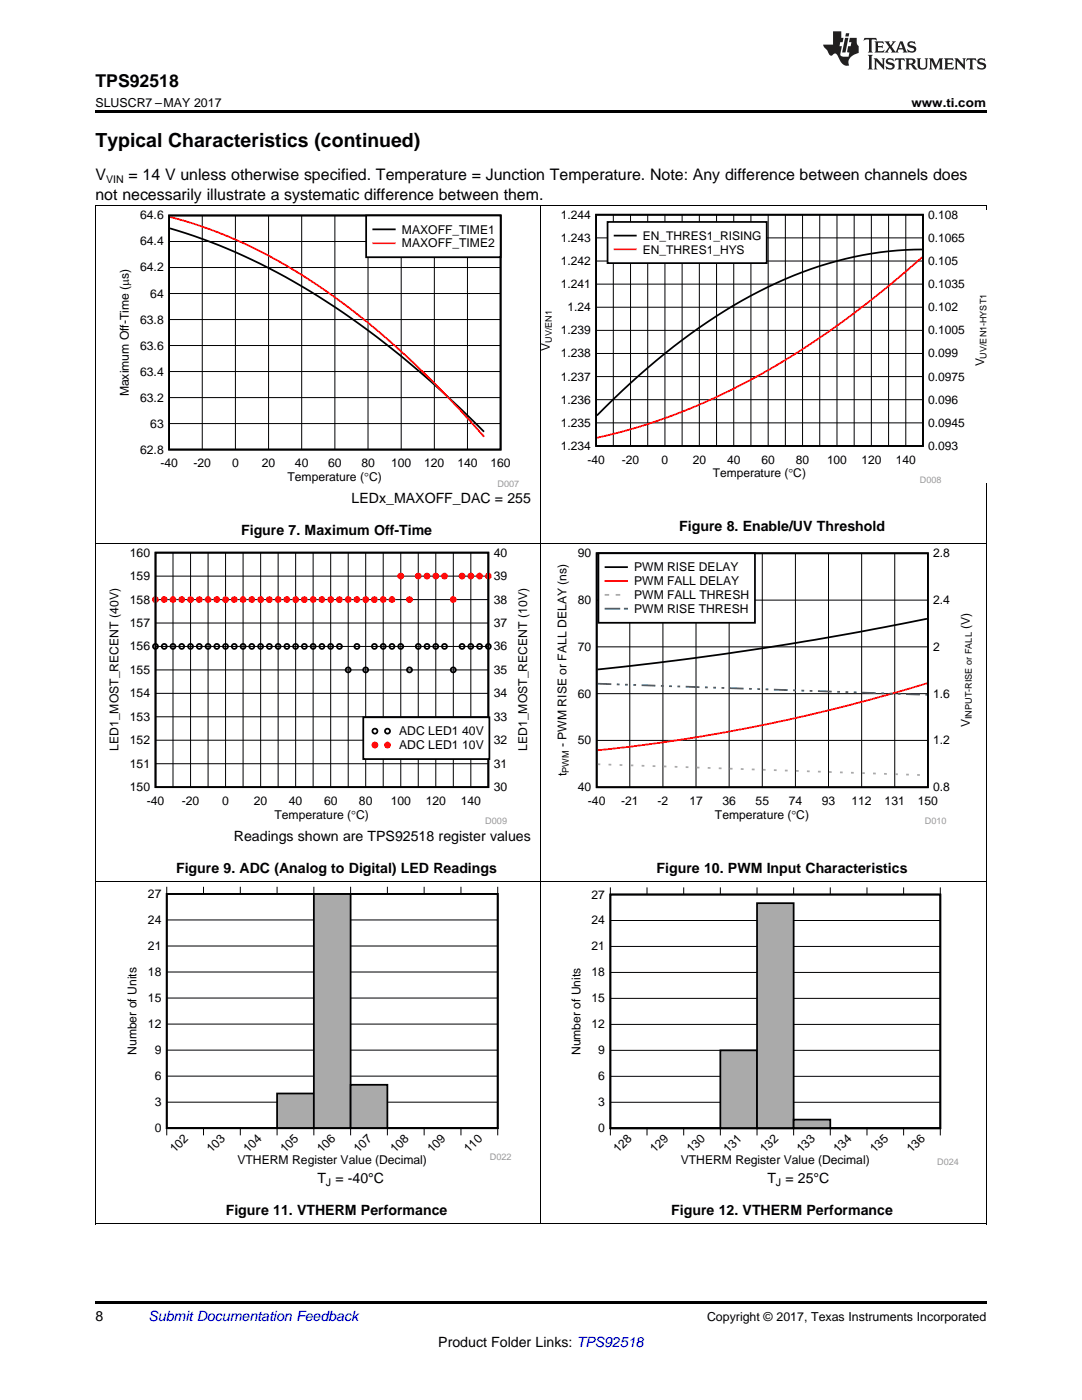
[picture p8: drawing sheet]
<svg xmlns="http://www.w3.org/2000/svg" width="216mm" height="279mm" viewBox="0 0 216 279" stroke-linecap="round" stroke-linejoin="round" font-family="sans-serif">
<path d="M19 244.3h.2zM196.7 244.3h.1zM19 259.7h177.8v.5h-177.8z" fill="#000"/>
<path d="M19.1 175.9v68.4M107.9 175.9v68.4M196.8 175.9v68.4M19 244.2h177.8" fill="none" stroke="#000" stroke-width=".2"/>
<path d="M24.9 176.9h77.2v56h-77.2z" fill-rule="evenodd" fill="#fff"/>
<path d="M33.3 178.4h66v46.8h-66zM33.3 225.2h7.3zM40.6 225.2h7.4zM48 225.2h7.3z" fill="none" stroke="#000" stroke-width=".35"/>
<g fill="none" stroke="#000" stroke-width=".2">
<path d="M33.3 177v1.4h66v-1.4M40.6 177v1.4M48 177v1.4M55.3 177v1.4M62.6 177v1.4M70 177v1.4M77.3 177v1.4M84.6 177v1.4M92 177v1.4M33.3 199.2h66M33.3 194h66M33.3 188.8h66"/>
<path d="M33.3 183.6h66M33.3 220h66M33.3 214.8h66M33.3 209.6h66M33.3 204.4h66M33.3 226.6v-1.4h66v1.4M40.6 225.2v1.4M48 225.2v1.4M55.3 225.2v1.4M62.6 225.2v1.4M70 225.2v1.4M77.3 225.2v1.4"/>
<path d="M84.6 225.2v1.4M92 225.2v1.4"/>
</g>
<path d="M33.3 225.2h22" fill="none" stroke="#aaa" stroke-width=".2"/>
<path d="M55.3 218.2h7.3v7h-7.3z" fill-rule="evenodd" fill="#aaa"/>
<path d="M55.3 218.2h7.3v7h-7.3z" fill="none" stroke="#000" stroke-width=".35"/>
<path d="M62.6 178.4h7.4v46.8h-7.4z" fill-rule="evenodd" fill="#aaa"/>
<path d="M62.6 178.4h7.4v46.8h-7.4z" fill="none" stroke="#000" stroke-width=".35"/>
<path d="M70 216.5h7.3v8.7h-7.3z" fill-rule="evenodd" fill="#aaa"/>
<path d="M33.3 178.4h66v46.8h-66zM70 216.5h7.3v8.7h-7.3zM77.3 225.2h7.3zM84.6 225.2h7.4zM92 225.2h7.3z" fill="none" stroke="#000" stroke-width=".35"/>
<path d="M77.3 225.2h22" fill="none" stroke="#aaa" stroke-width=".2"/>
<path d="M113.5 177.1h77.8v55.8h-77.8z" fill-rule="evenodd" fill="#fff"/>
<path d="M121.8 178.5h65.8v46.7h-65.8zM121.8 225.2h7.3zM129.1 225.2h7.3zM136.4 225.2h7.3z" fill="none" stroke="#000" stroke-width=".35"/>
<g fill="none" stroke="#000" stroke-width=".2">
<path d="M121.8 177.1v1.4h65.8v-1.4M129.1 177.1v1.4M136.4 177.1v1.4M143.7 177.1v1.4M151.1 177.1v1.4M158.4 177.1v1.4M165.7 177.1v1.4M173 177.1v1.4M180.3 177.1v1.4M121.8 199.2h65.8M121.8 194.1h65.8M121.8 188.9h65.8"/>
<path d="M121.8 183.7h65.8M121.8 220h65.8M121.8 214.8h65.8M121.8 209.6h65.8M121.8 204.4h65.8M121.8 226.6v-1.4h65.8v1.4M129.1 225.2v1.4M136.4 225.2v1.4M143.7 225.2v1.4M151.1 225.2v1.4M158.4 225.2v1.4M165.7 225.2v1.4"/>
<path d="M173 225.2v1.4M180.3 225.2v1.4"/>
</g>
<path d="M121.8 225.2h22" fill="none" stroke="#aaa" stroke-width=".2"/>
<path d="M143.7 209.6h7.4v15.6h-7.4z" fill-rule="evenodd" fill="#aaa"/>
<path d="M143.7 209.6h7.4v15.6h-7.4z" fill="none" stroke="#000" stroke-width=".35"/>
<path d="M151.1 180.2h7.3v45h-7.3z" fill-rule="evenodd" fill="#aaa"/>
<path d="M151.1 180.2h7.3v45h-7.3z" fill="none" stroke="#000" stroke-width=".35"/>
<path d="M158.4 223.4h7.3v1.8h-7.3z" fill-rule="evenodd" fill="#aaa"/>
<path d="M121.8 178.5h65.8v46.7h-65.8zM158.4 223.4h7.3v1.8h-7.3zM165.7 225.2h7.3zM173 225.2h7.3zM180.3 225.2h7.3z" fill="none" stroke="#000" stroke-width=".35"/>
<path d="M165.7 225.2h21.9" fill="none" stroke="#aaa" stroke-width=".2"/>
<path d="M19.1 108.5v67.4M107.9 108.5v67.4M196.8 108.5v67.4M19 175.8h177.8" fill="none" stroke="#000" stroke-width=".2"/>
<path d="M21.3 109.3h84.4v55.2h-84.4z" fill-rule="evenodd" fill="#fff"/>
<g fill="none" stroke="#000" stroke-width=".35">
<path d="M31 110.3h66.4v46.8h-66.4z"/>
<circle cx="31" cy="129" r=".5"/>
<circle cx="32.8" cy="129" r=".5"/>
<circle cx="34.5" cy="129" r=".5"/>
<circle cx="36.3" cy="129" r=".5"/>
<circle cx="38" cy="129" r=".5"/>
<circle cx="39.8" cy="129" r=".5"/>
<circle cx="41.5" cy="129" r=".5"/>
<circle cx="43.3" cy="129" r=".5"/>
<circle cx="45" cy="129" r=".5"/>
<circle cx="46.8" cy="129" r=".5"/>
<circle cx="48.5" cy="129" r=".5"/>
<circle cx="50.2" cy="129" r=".5"/>
<circle cx="52" cy="129" r=".5"/>
<circle cx="53.7" cy="129" r=".5"/>
<circle cx="55.5" cy="129" r=".5"/>
<circle cx="57.2" cy="129" r=".49"/>
<circle cx="59" cy="129" r=".5"/>
<circle cx="60.7" cy="129" r=".5"/>
<circle cx="62.5" cy="129" r=".5"/>
<circle cx="64.2" cy="129" r=".5"/>
<circle cx="66" cy="129" r=".5"/>
<circle cx="67.7" cy="129" r=".5"/>
<circle cx="69.5" cy="133.7" r=".5"/>
<circle cx="71.2" cy="129" r=".5"/>
<circle cx="73" cy="133.7" r=".5"/>
<circle cx="74.7" cy="129" r=".5"/>
<circle cx="76.5" cy="129" r=".5"/>
<circle cx="78.2" cy="129" r=".49"/>
<circle cx="80" cy="129" r=".5"/>
<circle cx="81.7" cy="133.7" r=".5"/>
<circle cx="83.5" cy="129" r=".5"/>
<circle cx="85.2" cy="129" r=".5"/>
<circle cx="87" cy="129" r=".5"/>
<circle cx="88.7" cy="129" r=".5"/>
<circle cx="90.4" cy="133.7" r=".5"/>
<circle cx="92.2" cy="129" r=".5"/>
<circle cx="93.9" cy="129" r=".5"/>
<circle cx="95.7" cy="129" r=".5"/>
<circle cx="97.4" cy="129" r=".49"/>
</g>
<g fill="none" stroke="#000" stroke-width=".2">
<path d="M31 119.7h66.5M31 115h66.5M34.5 110.3v46.8M38 110.3v46.8M41.5 110.3v46.8M45 110.3v46.8M48.5 110.3v46.8M52 110.3v46.8M55.5 110.3v46.8M59 110.3v46.8M62.5 110.3v46.8M66 110.3v46.8"/>
<path d="M69.5 110.3v46.8M73 110.3v46.8M76.5 110.3v46.8M80 110.3v46.8M83.5 110.3v46.8M87 110.3v46.8M90.5 110.3v46.8M93.9 110.3v46.8M31 138.4h66.5M31 133.7h66.5M31 129h66.5M31 124.3h66.5"/>
<path d="M31 152.4h66.5M31 147.7h66.5M31 143h66.5"/>
</g>
<circle cx="31" cy="119.7" r=".5" fill="#f00"/>
<circle cx="31" cy="119.7" r=".5" fill="none" stroke="#f00" stroke-width=".35"/>
<circle cx="32.8" cy="119.7" r=".5" fill="#f00"/>
<circle cx="32.8" cy="119.7" r=".5" fill="none" stroke="#f00" stroke-width=".35"/>
<circle cx="34.5" cy="119.7" r=".5" fill="#f00"/>
<circle cx="34.5" cy="119.7" r=".5" fill="none" stroke="#f00" stroke-width=".35"/>
<circle cx="36.3" cy="119.7" r=".49" fill="#f00"/>
<circle cx="36.3" cy="119.7" r=".49" fill="none" stroke="#f00" stroke-width=".35"/>
<circle cx="38" cy="119.7" r=".49" fill="#f00"/>
<circle cx="38" cy="119.7" r=".49" fill="none" stroke="#f00" stroke-width=".35"/>
<circle cx="39.8" cy="119.7" r=".49" fill="#f00"/>
<circle cx="39.8" cy="119.7" r=".49" fill="none" stroke="#f00" stroke-width=".35"/>
<circle cx="41.5" cy="119.7" r=".5" fill="#f00"/>
<circle cx="41.5" cy="119.7" r=".5" fill="none" stroke="#f00" stroke-width=".35"/>
<circle cx="43.3" cy="119.7" r=".5" fill="#f00"/>
<circle cx="43.3" cy="119.7" r=".5" fill="none" stroke="#f00" stroke-width=".35"/>
<circle cx="45" cy="119.7" r=".5" fill="#f00"/>
<circle cx="45" cy="119.7" r=".5" fill="none" stroke="#f00" stroke-width=".35"/>
<circle cx="46.8" cy="119.7" r=".49" fill="#f00"/>
<circle cx="46.8" cy="119.7" r=".49" fill="none" stroke="#f00" stroke-width=".35"/>
<circle cx="48.5" cy="119.7" r=".5" fill="#f00"/>
<circle cx="48.5" cy="119.7" r=".5" fill="none" stroke="#f00" stroke-width=".35"/>
<circle cx="50.2" cy="119.7" r=".5" fill="#f00"/>
<circle cx="50.2" cy="119.7" r=".5" fill="none" stroke="#f00" stroke-width=".35"/>
<circle cx="52" cy="119.7" r=".5" fill="#f00"/>
<circle cx="52" cy="119.7" r=".5" fill="none" stroke="#f00" stroke-width=".35"/>
<circle cx="53.7" cy="119.7" r=".5" fill="#f00"/>
<circle cx="53.7" cy="119.7" r=".5" fill="none" stroke="#f00" stroke-width=".35"/>
<circle cx="55.5" cy="119.7" r=".5" fill="#f00"/>
<circle cx="55.5" cy="119.7" r=".5" fill="none" stroke="#f00" stroke-width=".35"/>
<circle cx="57.2" cy="119.7" r=".49" fill="#f00"/>
<circle cx="57.2" cy="119.7" r=".49" fill="none" stroke="#f00" stroke-width=".35"/>
<circle cx="59" cy="119.7" r=".5" fill="#f00"/>
<circle cx="59" cy="119.7" r=".5" fill="none" stroke="#f00" stroke-width=".35"/>
<circle cx="60.7" cy="119.7" r=".5" fill="#f00"/>
<circle cx="60.7" cy="119.7" r=".5" fill="none" stroke="#f00" stroke-width=".35"/>
<circle cx="62.5" cy="119.7" r=".5" fill="#f00"/>
<circle cx="62.5" cy="119.7" r=".5" fill="none" stroke="#f00" stroke-width=".35"/>
<circle cx="64.2" cy="119.7" r=".49" fill="#f00"/>
<circle cx="64.2" cy="119.7" r=".49" fill="none" stroke="#f00" stroke-width=".35"/>
<circle cx="66" cy="119.7" r=".5" fill="#f00"/>
<circle cx="66" cy="119.7" r=".5" fill="none" stroke="#f00" stroke-width=".35"/>
<circle cx="67.7" cy="119.7" r=".5" fill="#f00"/>
<circle cx="67.7" cy="119.7" r=".5" fill="none" stroke="#f00" stroke-width=".35"/>
<circle cx="69.5" cy="119.7" r=".5" fill="#f00"/>
<circle cx="69.5" cy="119.7" r=".5" fill="none" stroke="#f00" stroke-width=".35"/>
<circle cx="71.2" cy="119.7" r=".5" fill="#f00"/>
<circle cx="71.2" cy="119.7" r=".5" fill="none" stroke="#f00" stroke-width=".35"/>
<circle cx="73" cy="119.7" r=".5" fill="#f00"/>
<circle cx="73" cy="119.7" r=".5" fill="none" stroke="#f00" stroke-width=".35"/>
<circle cx="74.7" cy="119.7" r=".5" fill="#f00"/>
<circle cx="74.7" cy="119.7" r=".5" fill="none" stroke="#f00" stroke-width=".35"/>
<circle cx="76.5" cy="119.7" r=".5" fill="#f00"/>
<circle cx="76.5" cy="119.7" r=".5" fill="none" stroke="#f00" stroke-width=".35"/>
<circle cx="78.2" cy="119.7" r=".49" fill="#f00"/>
<circle cx="78.2" cy="119.7" r=".49" fill="none" stroke="#f00" stroke-width=".35"/>
<circle cx="80" cy="115" r=".5" fill="#f00"/>
<circle cx="80" cy="115" r=".5" fill="none" stroke="#f00" stroke-width=".35"/>
<circle cx="81.7" cy="119.7" r=".5" fill="#f00"/>
<circle cx="81.7" cy="119.7" r=".5" fill="none" stroke="#f00" stroke-width=".35"/>
<circle cx="83.5" cy="115" r=".49" fill="#f00"/>
<circle cx="83.5" cy="115" r=".49" fill="none" stroke="#f00" stroke-width=".35"/>
<circle cx="85.2" cy="115" r=".5" fill="#f00"/>
<circle cx="85.2" cy="115" r=".5" fill="none" stroke="#f00" stroke-width=".35"/>
<circle cx="87" cy="115" r=".5" fill="#f00"/>
<circle cx="87" cy="115" r=".5" fill="none" stroke="#f00" stroke-width=".35"/>
<circle cx="88.7" cy="115" r=".5" fill="#f00"/>
<circle cx="88.7" cy="115" r=".5" fill="none" stroke="#f00" stroke-width=".35"/>
<circle cx="90.4" cy="119.7" r=".5" fill="#f00"/>
<circle cx="90.4" cy="119.7" r=".5" fill="none" stroke="#f00" stroke-width=".35"/>
<circle cx="92.2" cy="115" r=".5" fill="#f00"/>
<circle cx="92.2" cy="115" r=".5" fill="none" stroke="#f00" stroke-width=".35"/>
<circle cx="93.9" cy="115" r=".5" fill="#f00"/>
<circle cx="93.9" cy="115" r=".5" fill="none" stroke="#f00" stroke-width=".35"/>
<circle cx="95.7" cy="115" r=".5" fill="#f00"/>
<circle cx="95.7" cy="115" r=".5" fill="none" stroke="#f00" stroke-width=".35"/>
<circle cx="97.4" cy="115" r=".49" fill="#f00"/>
<circle cx="97.4" cy="115" r=".49" fill="none" stroke="#f00" stroke-width=".35"/>
<path d="M31 110.3h66.4v46.8h-66.4z" fill="none" stroke="#000" stroke-width=".35"/>
<path d="M72.5 143.1h25.1v8.4h-25.1z" fill-rule="evenodd" fill="#fff"/>
<g fill="none" stroke="#000" stroke-width=".35">
<path d="M72.5 143.1h25.2v8.4h-25.2z"/>
<circle cx="74.8" cy="145.9" r=".5"/>
<circle cx="77.3" cy="145.9" r=".5"/>
</g>
<circle cx="74.8" cy="148.7" r=".5" fill="#f00"/>
<circle cx="74.8" cy="148.7" r=".5" fill="none" stroke="#f00" stroke-width=".35"/>
<circle cx="77.3" cy="148.7" r=".5" fill="#f00"/>
<circle cx="77.3" cy="148.7" r=".5" fill="none" stroke="#f00" stroke-width=".35"/>
<path d="M110.7 109.4h83.4v55.1h-83.4z" fill-rule="evenodd" fill="#fff"/>
<path d="M119.1 110.4h66v46.7h-66zM185 123.5l-1.6 .3a669.5 669.5 0 0 1-64.2 9.8" fill="none" stroke="#000" stroke-width=".35"/>
<g fill="none" stroke="#000" stroke-width=".2">
<path d="M119.1 119.8h66.1M125.7 110.4v46.7M132.3 110.4v46.7M138.9 110.4v46.7M145.5 110.4v46.7M152.1 110.4v46.7M158.7 110.4v46.7M165.3 110.4v46.7M171.9 110.4v46.7M178.5 110.4v46.7M119.1 138.4h66.1M119.1 129.1h66.1"/>
<path d="M119.1 147.8h66.1"/>
</g>
<path d="M185 136.4a345.1 345.1 0 0 1-65.8 13.3" fill="none" stroke="#f00" stroke-width=".35"/>
<g fill="none" stroke="#aaa" stroke-width=".35">
<path d="M119.2 152.5h.6M121.4 152.6h.6M123.6 152.7h.6M125.8 152.7l.6 .1M128 152.8h.6M130.2 152.9h.6M132.4 153h.6M134.6 153l.6 .1M136.8 153.1h.6M139 153.2h.6M141.2 153.2l.6 .1M143.4 153.3h.6"/>
<path d="M145.6 153.4h.6M147.8 153.5h.6M150 153.5l.6 .1M152.2 153.6h.6M154.4 153.7h.6M156.6 153.8h.6M158.8 153.8l.6 .1M161 153.9h.6M163.2 154h.6M165.4 154.1h.6M167.6 154.1l.6 .1M169.8 154.2h.6"/>
<path d="M172 154.3h.6M174.2 154.4h.6M176.4 154.4h.6M178.6 154.5h.6M180.8 154.6h.6M183 154.7h.6"/>
</g>
<g fill="none" stroke="#295c75" stroke-width=".35">
<path d="M119.2 136.5h2.8M123.1 136.6h.5M124.7 136.6h.6M126.4 136.7h.5M128 136.7l2.8 .1M131.9 136.9h.5M133.5 136.9l.6 .1M135.2 137h.5M136.8 137l2.8 .1M140.7 137.2h.5M142.3 137.2h.6M144 137.3h.5"/>
<path d="M145.6 137.3l2.8 .1M149.5 137.5h.5M151.1 137.5h.6M152.8 137.6h.5M154.4 137.6l2.8 .1M158.3 137.8h.5M159.9 137.8h.6M161.6 137.9h.5M163.2 137.9l2.8 .1M167.1 138.1h.5M168.7 138.1h.6M170.4 138.2h.5"/>
<path d="M172 138.2l2.8 .1M175.9 138.4h.5M177.5 138.4h.6M179.2 138.5h.5M180.8 138.5l2.8 .1M184.7 138.6l.3 .1"/>
</g>
<path d="M119.4 110.4h31.2v13.9h-31.2z" fill-rule="evenodd" fill="#fff"/>
<path d="M119.4 110.4h31.2v13.9h-31.2zM120.8 113.2h4.3" fill="none" stroke="#000" stroke-width=".35"/>
<path d="M120.8 116h4.3" fill="none" stroke="#f00" stroke-width=".35"/>
<path d="M120.8 118.7h.6M123 118.7h.6" fill="none" stroke="#aaa" stroke-width=".35"/>
<path d="M120.8 121.5h2.8M124.7 121.5h.4" fill="none" stroke="#295c75" stroke-width=".35"/>
<path d="M19.1 41.1v67.4M107.9 41.1v67.4M196.8 41.1v67.4M19 108.5h177.8" fill="none" stroke="#000" stroke-width=".2"/>
<path d="M23.4 42h80.2v55.2h-80.2z" fill-rule="evenodd" fill="#fff"/>
<path d="M33.7 43h66.2v46.7h-66.2zM33.9 45.6a128.2 128.2 0 0 1 42.8 22.8 208.4 208.4 0 0 1 19.9 17.8" fill="none" stroke="#000" stroke-width=".35"/>
<g fill="none" stroke="#000" stroke-width=".2">
<path d="M33.7 58.6h66.2M33.7 53.4h66.2M33.7 48.2h66.2M40.4 43v46.7M47 43v46.7M53.6 43v46.7M60.2 43v46.7M66.8 43v46.7M73.4 43v46.7M80.1 43v46.7M86.7 43v46.7M93.3 43v46.7"/>
<path d="M33.7 79.3h66.2M33.7 74.1h66.2M33.7 69h66.2M33.7 63.8h66.2M33.7 84.5h66.2"/>
</g>
<path d="M33.9 43.3a99.9 99.9 0 0 1 36.2 18.5 186.7 186.7 0 0 1 26.5 25.4" fill="none" stroke="#f00" stroke-width=".35"/>
<path d="M73.1 43h26.8v8.3h-26.8z" fill-rule="evenodd" fill="#fff"/>
<path d="M73.1 43h26.8v8.3h-26.8zM74.5 45.8h4.3" fill="none" stroke="#000" stroke-width=".35"/>
<path d="M74.5 48.5h4.3" fill="none" stroke="#f00" stroke-width=".35"/>
<path d="M107.9 41.9h89v54.4h-89z" fill-rule="evenodd" fill="#fff"/>
<path d="M118.9 42.9h65.3v46.1h-65.3zM184 49.8a73.8 73.8 0 0 0-37.6 11.1 136 136 0 0 0-27.3 22" fill="none" stroke="#000" stroke-width=".35"/>
<g fill="none" stroke="#000" stroke-width=".2">
<path d="M118.9 56.7h65.3M118.9 52.1h65.3M118.9 47.5h65.3M122.4 42.9v46.1M125.8 42.9v46.1M129.2 42.9v46.1M132.7 42.9v46.1M136.1 42.9v46.1M139.5 42.9v46.1M143 42.9v46.1M146.4 42.9v46.1M149.8 42.9v46.1"/>
<path d="M153.3 42.9v46.1M156.7 42.9v46.1M160.1 42.9v46.1M163.6 42.9v46.1M167 42.9v46.1M170.4 42.9v46.1M173.9 42.9v46.1M177.3 42.9v46.1M180.7 42.9v46.1M118.9 79.8h65.3M118.9 75.2h65.3M118.9 70.5h65.3"/>
<path d="M118.9 65.9h65.3M118.9 61.3h65.3M118.9 84.4h65.3"/>
</g>
<path d="M184 51.3a166.3 166.3 0 0 1-44.5 29.5 110.9 110.9 0 0 1-20.4 6.6" fill="none" stroke="#f00" stroke-width=".35"/>
<path d="M121.2 44.3h31.8v8.2h-31.8z" fill-rule="evenodd" fill="#fff"/>
<path d="M121.2 44.3h31.8v8.2h-31.8zM122.6 47h4.3" fill="none" stroke="#000" stroke-width=".35"/>
<path d="M122.6 49.8h4.3" fill="none" stroke="#f00" stroke-width=".35"/>
<path d="M19 41.1h177.8" fill="none" stroke="#000" stroke-width=".2"/>
<path d="M19 22h177.8v.5h-177.8z" fill="#000"/>
<g fill="#231f20">
<path d="M172.5 7.6l-.1 .5 .4-.2h.6v.1v2.1l-.2 .4h.9l-.2-.4v-2.1l.1-.1h.5l.5 .2-.2-.5zM174.5 8.3l.2 .3v1.5l-.2 .4h1.8l.2-.6a1.04 1.04 0 0 1-1.3 .2v-.7h.6l.3 .2v-.6l-.3 .2h-.6v-.6l.8-.1 .4 .3-.2-.5zM176.5 8.3l.9 1.1-.9 1.1h.8l-.2-.2 .4-.7 .5 .7-.2 .2h1.5l-.2-.2 .2-.4h.9l.1 .4-.2 .2h1l-.3-.3-.7-1.9h-.5l-.9 2-.8-1 .9-1h-.8l.1 .3-.4 .5-.3-.6 .1-.2zM179.7 8.6l.4 1h-.7zM181.3 8.4a.63 .63 0 0 0-.2 .7 .63 .63 0 0 0 .6 .4l.6 .2 .1 .2a.75 .75 0 0 1-.7 .4 .75 .75 0 0 1-.6-.5l.1 .7 .1-.1a1.11 1.11 0 0 0 1.5-.6 1.13 1.13 0 0 0-1.2-.8l-.1-.4a1.04 1.04 0 0 1 1.2 .2l-.2-.5-.2 .1-.4-.2zM173.2 10.9l.2 .4v2.2l-.2 .4h1l-.3-.4v-2.2l.3-.4zM174.3 11.6l.3 .4v1.5l-.3 .4h.8l-.2-.4v-1.3l1.5 1.7v-1.9l.2-.4h-.7l.2 .4v.9l-1.1-1.3zM177 11.8a.62 .62 0 0 0-.2 .7 .62 .62 0 0 0 .6 .4l.6 .1 .1 .3a.76 .76 0 0 1-.7 .3 .76 .76 0 0 1-.7-.4l.2 .7 .1-.1a1.11 1.11 0 0 0 1.5-.6 1.13 1.13 0 0 0-1.2-.8l-.1-.4a1.04 1.04 0 0 1 1.2 .2l-.2-.6-.2 .1-.5-.1zM178.7 11.6l-.2 .6a.61 .61 0 0 1 .8-.3v1.6l-.2 .4h.9l-.2-.4v-1.6a.63 .63 0 0 1 .7 .3l-.1-.6zM180.6 11.6l.3 .4v1.5l-.3 .4h1l-.2-.2-.1-.8 .6 .2a.76 .76 0 0 0 1.2 .7l-1-1a.58 .58 0 0 0 .6-.5 .58 .58 0 0 0-.5-.6zM181.4 11.9h.1a.45 .45 0 0 1 .5 .1 .45 .45 0 0 1 .1 .5l-.8 .2zM182.9 11.6l.2 .2a2.17 2.17 0 0 0 .3 1.9 .99 .99 0 0 0 1.6-.6v-1.1l.2-.4h-.7l.2 .2a1.92 1.92 0 0 1-.2 1.8 .6 .6 0 0 1-.9-.5v-1.1l.2-.4zM185.4 11.6l.2 .4v1.5l-.2 .4h.7l-.2-.4v-1.4l.8 1.8 .8-1.8v1.4l-.2 .4h.9l-.2-.4v-1.5l.2-.4h-.8l-.6 1.5-.6-1.5zM188.4 11.6l.2 .4v1.5l-.2 .4h1.8l.1-.6a1.04 1.04 0 0 1-1.2 .1v-.6h.5l.4 .2v-.6l-.4 .2h-.5v-.7h.8l.3 .3-.1-.6zM190.5 11.6l.2 .4v1.5l-.2 .4h.7l-.2-.4v-1.3l1.5 1.7v-1.9l.2-.4h-.7l.2 .4v.9l-1.1-1.3zM192.9 11.6l-.1 .6a.61 .61 0 0 1 .7-.3l.1 1.6-.3 .4h1l-.3-.4 .1-1.6a.63 .63 0 0 1 .7 .3l-.1-.6zM195.2 11.8a.62 .62 0 0 0-.2 .7 .62 .62 0 0 0 .6 .4l.6 .1 .1 .3a.76 .76 0 0 1-.7 .3 .76 .76 0 0 1-.6-.4l.1 .7 .1-.1a1.11 1.11 0 0 0 1.6-.6 1.13 1.13 0 0 0-1.3-.8l-.1-.4a1.04 1.04 0 0 1 1.2 .2l-.1-.6-.2 .1-.5-.1z"/>
<path d="M166.2 6.3v2.6h-1.9v.4l.8 .9a.91 .91 0 0 0 1 .8 .56 .56 0 0 1 .5-.3 .56 .56 0 0 1 .5 .3l.4 .8a1.53 1.53 0 0 0 1.9 1.2 1.54 1.54 0 0 1 1-2.1l.9-.3v-1.4a1.52 1.52 0 0 1-.4-1.6h-1.3l-.2 .8h.5l-.2 .8h-.5l-.1 1v.2l.4 .1-.2 .8a1.93 1.93 0 0 1-1.6-.3l.3-1.8h-.5l.2-.8h.4l.2-.8h-.4v-1.3zM168.6 7.6l-.6 2.9h.7l.6-2.9zM168.8 6.6l-.1 .7h.6l.2-.7z"/>
</g>
<text font-size="3.9" x="19" y="29.3">Typical Characteristics (continued)</text>
<text font-size="3.5" x="19" y="17.3">TPS92518</text>
<g font-size="3.2">
<text x="19" y="36">V</text>
<text x="25.6" y="36">= 14 V unless otherwise specified. Temperature = Junction Temperature. Note: Any difference between channels does</text>
<text x="19" y="39.9">not necessarily illustrate a systematic difference between them.</text>
</g>
<g font-size="2.8">
<text x="70.2" y="100.4">LEDx_MAXOFF_DAC = 255</text>
<text x="48.1" y="106.8">Figure 7. Maximum Off-Time</text>
<text x="135.5" y="105.9">Figure 8. Enable/UV Threshold</text>
<text x="46.7" y="167.8">Readings shown are TPS92518 register values</text>
<text x="35.1" y="174.1">Figure 9. ADC (Analog to Digital) LED Readings</text>
<text x="131" y="174.1">Figure 10. PWM Input Characteristics</text>
<text x="63.3" y="236.2">T = -40°C</text>
<text x="153.1" y="236.2">T = 25°C</text>
<text x="45" y="242.5">Figure 11. VTHERM Performance</text>
<text x="133.9" y="242.5">Figure 12. VTHERM Performance</text>
<text x="19" y="263.6">8</text>
<text x="87.5" y="268.9">Product Folder Links: TPS92518</text>
</g>
<text font-size="2.8" fill="#0000c8" x="29.6" y="263.6">Submit Documentation Feedback</text>
<g font-size="2.5">
<text x="19" y="21.4">SLUSCR7 –MAY 2017</text>
<text x="181.9" y="21.4">www.ti.com</text>
<text x="141.1" y="263.6">Copyright © 2017, Texas Instruments Incorporated</text>
</g>
<g font-size="2.4">
<text x="28" y="43.8">64.6</text>
<text x="80.2" y="46.6">MAXOFF_TIME1</text>
<text x="111.9" y="43.6">1.244</text>
<text x="128.3" y="47.9">EN_THRES1_RISING</text>
<text x="185.2" y="43.6">0.108</text>
<text x="28" y="49">64.4</text>
<text x="80.2" y="49.4">MAXOFF_TIME2</text>
<text x="111.9" y="52.9">1.242</text>
<text x="111.9" y="48.3">1.243</text>
<text x="128.3" y="50.6">EN_THRES1_HYS</text>
<text x="185.2" y="52.9">0.105</text>
<text x="185.2" y="48.3">0.1065</text>
<text x="28" y="54.2">64.2</text>
<text x="30" y="59.4">64</text>
<text x="111.9" y="57.5">1.241</text>
<text x="185.2" y="57.5">0.1035</text>
<text x="28" y="64.6">63.8</text>
<text x="113.3" y="62.1">1.24</text>
<text x="185.2" y="62.1">0.102</text>
<text x="28" y="69.8">63.6</text>
<text x="109.7" y="70" transform="rotate(-90 109.7 70)">V</text>
<text x="111.9" y="71.3">1.238</text>
<text x="111.9" y="66.7">1.239</text>
<text x="185.2" y="71.3">0.099</text>
<text x="185.2" y="66.7">0.1005</text>
<text x="28" y="74.9">63.4</text>
<text x="111.9" y="75.9">1.237</text>
<text x="185.2" y="75.9">0.0975</text>
<text x="196.4" y="73.1" transform="rotate(-90 196.4 73.1)">V</text>
<text x="25.7" y="79.1" transform="rotate(-90 25.7 79.1)">Maximum Off-Time (Ps)</text>
<text x="28" y="80.1">63.2</text>
<text x="111.9" y="80.6">1.236</text>
<text x="185.2" y="80.6">0.096</text>
<text x="30" y="85.3">63</text>
<text x="111.9" y="89.8">1.234</text>
<text x="111.9" y="85.2">1.235</text>
<text x="185.2" y="89.8">0.093</text>
<text x="185.2" y="85.2">0.0945</text>
<text x="28" y="90.5">62.8</text>
<text x="32" y="93.3">-40</text>
<text x="38.6" y="93.3">-20</text>
<text x="46.3" y="93.3">0</text>
<text x="52.2" y="93.3">20</text>
<text x="58.9" y="93.3">40</text>
<text x="65.5" y="93.3">60</text>
<text x="72.1" y="93.3">80</text>
<text x="78" y="93.3">100</text>
<text x="84.6" y="93.3">120</text>
<text x="91.3" y="93.3">140</text>
<text x="97.9" y="93.3">160</text>
<text x="117.2" y="92.5">-40</text>
<text x="124.1" y="92.5">-20</text>
<text x="132" y="92.5">0</text>
<text x="138.2" y="92.5">20</text>
<text x="142.2" y="95.3">Temperature (qC)</text>
<text x="145.1" y="92.5">40</text>
<text x="151.9" y="92.5">60</text>
<text x="158.8" y="92.5">80</text>
<text x="165" y="92.5">100</text>
<text x="171.9" y="92.5">120</text>
<text x="178.8" y="92.5">140</text>
<text x="57.4" y="96.1">Temperature (qC)</text>
<text x="25.9" y="111.1">160</text>
<text x="98.5" y="111.1">40</text>
<text x="115.3" y="111.2">90</text>
<text x="186.2" y="111.2">2.8</text>
<text x="25.9" y="115.8">159</text>
<text x="98.5" y="115.8">39</text>
<text x="126.5" y="114">PWM RISE DELAY</text>
<text x="126.5" y="116.8">PWM FALL DELAY</text>
<text x="126.5" y="119.6">PWM FALL THRESH</text>
<text x="25.9" y="125.1">157</text>
<text x="25.9" y="120.5">158</text>
<text x="98.5" y="125.1">37</text>
<text x="98.5" y="120.5">38</text>
<text x="115.3" y="120.6">80</text>
<text x="126.5" y="122.3">PWM RISE THRESH</text>
<text x="186.2" y="120.6">2.4</text>
<text x="193.5" y="125.6" transform="rotate(-90 193.5 125.6)">(V)</text>
<text x="25.9" y="129.8">156</text>
<text x="98.5" y="129.8">36</text>
<text x="115.3" y="129.9">70</text>
<text x="186.2" y="129.9">2</text>
<text x="25.9" y="134.5">155</text>
<text x="98.5" y="134.5">35</text>
<text x="25.9" y="143.8">153</text>
<text x="25.9" y="139.2">154</text>
<text x="98.5" y="143.8">33</text>
<text x="98.5" y="139.2">34</text>
<text x="115.3" y="139.2">60</text>
<text x="186.2" y="139.2">1.6</text>
<text x="23.6" y="149.9" transform="rotate(-90 23.6 149.9)">LED1_MOST_RECENT (40V)</text>
<text x="25.9" y="148.5">152</text>
<text x="79.7" y="146.8">ADC LED1 40V</text>
<text x="79.7" y="149.5">ADC LED1 10V</text>
<text x="98.5" y="148.5">32</text>
<text x="105.2" y="149.9" transform="rotate(-90 105.2 149.9)">LED1_MOST_RECENT (10V)</text>
<text x="113.1" y="149.1" transform="rotate(-90 113.1 149.1)">- PWM RISE or FALL DELAY (ns)</text>
<text x="115.3" y="148.6">50</text>
<text x="186.2" y="148.6">1.2</text>
<text x="193.5" y="145.1" transform="rotate(-90 193.5 145.1)">V</text>
<text x="25.9" y="153.2">151</text>
<text x="98.5" y="153.2">31</text>
<text x="113.1" y="154.9" transform="rotate(-90 113.1 154.9)">t</text>
<text x="25.9" y="157.9">150</text>
<text x="29.3" y="160.7">-40</text>
<text x="36.3" y="160.7">-20</text>
<text x="44.3" y="160.7">0</text>
<text x="50.7" y="160.7">20</text>
<text x="57.6" y="160.7">40</text>
<text x="64.7" y="160.7">60</text>
<text x="71.6" y="160.7">80</text>
<text x="78" y="160.7">100</text>
<text x="84.9" y="160.7">120</text>
<text x="91.9" y="160.7">140</text>
<text x="98.5" y="157.9">30</text>
<text x="115.3" y="157.9">40</text>
<text x="117.3" y="160.7">-40</text>
<text x="123.9" y="160.7">-21</text>
<text x="131.2" y="160.7">-2</text>
<text x="137.5" y="160.7">17</text>
<text x="144.2" y="160.7">36</text>
<text x="150.8" y="160.7">55</text>
<text x="157.4" y="160.7">74</text>
<text x="164" y="160.7">93</text>
<text x="169.9" y="160.7">112</text>
<text x="176.5" y="160.7">131</text>
<text x="183.1" y="160.7">150</text>
<text x="186.2" y="157.9">0.8</text>
<text x="54.8" y="163.4">Temperature (qC)</text>
<text x="142.7" y="163.4">Temperature (qC)</text>
<text x="29.5" y="179.2">27</text>
<text x="118" y="179.3">27</text>
<text x="29.5" y="184.4">24</text>
<text x="118" y="184.5">24</text>
<text x="29.5" y="189.6">21</text>
<text x="118" y="189.7">21</text>
<text x="29.5" y="194.8">18</text>
<text x="118" y="194.9">18</text>
<text x="29.5" y="200">15</text>
<text x="118" y="200">15</text>
<text x="29.5" y="205.2">12</text>
<text x="118" y="205.2">12</text>
<text x="27.3" y="210.5" transform="rotate(-90 27.3 210.5)">Number of Units</text>
<text x="30.9" y="215.6">6</text>
<text x="30.9" y="210.4">9</text>
<text x="115.8" y="210.6" transform="rotate(-90 115.8 210.6)">Number of Units</text>
<text x="119.4" y="215.6">6</text>
<text x="119.4" y="210.4">9</text>
<text x="30.9" y="220.8">3</text>
<text x="119.4" y="220.8">3</text>
<text x="30.9" y="225.9">0</text>
<text x="119.4" y="226">0</text>
<text x="34.9" y="230.2" transform="rotate(-45 34.9 230.2)">102</text>
<text x="42.2" y="230.2" transform="rotate(-45 42.2 230.2)">103</text>
<text x="47.4" y="232.4">VTHERM Register Value (Decimal)</text>
<text x="49.5" y="230.2" transform="rotate(-45 49.5 230.2)">104</text>
<text x="56.9" y="230.2" transform="rotate(-45 56.9 230.2)">105</text>
<text x="64.2" y="230.2" transform="rotate(-45 64.2 230.2)">106</text>
<text x="71.5" y="230.2" transform="rotate(-45 71.5 230.2)">107</text>
<text x="78.9" y="230.2" transform="rotate(-45 78.9 230.2)">108</text>
<text x="86.2" y="230.2" transform="rotate(-45 86.2 230.2)">109</text>
<text x="93.6" y="230.2" transform="rotate(-45 93.6 230.2)">110</text>
<text x="123.4" y="230.2" transform="rotate(-45 123.4 230.2)">128</text>
<text x="130.7" y="230.2" transform="rotate(-45 130.7 230.2)">129</text>
<text x="135.8" y="232.4">VTHERM Register Value (Decimal)</text>
<text x="138" y="230.2" transform="rotate(-45 138 230.2)">130</text>
<text x="145.3" y="230.2" transform="rotate(-45 145.3 230.2)">131</text>
<text x="152.6" y="230.2" transform="rotate(-45 152.6 230.2)">132</text>
<text x="159.9" y="230.2" transform="rotate(-45 159.9 230.2)">133</text>
<text x="167.2" y="230.2" transform="rotate(-45 167.2 230.2)">134</text>
<text x="174.6" y="230.2" transform="rotate(-45 174.6 230.2)">135</text>
<text x="181.9" y="230.2" transform="rotate(-45 181.9 230.2)">136</text>
</g>
<g font-size="2.1">
<text x="21.2" y="36.6">VIN</text>
<text x="65" y="236.7">J</text>
<text x="154.8" y="236.7">J</text>
</g>
<g font-size="1.8">
<text x="110.1" y="68.4" transform="rotate(-90 110.1 68.4)">UV/EN1</text>
<text x="196.8" y="71.5" transform="rotate(-90 196.8 71.5)">UV/EN1-HYST1</text>
<text x="193.9" y="143.5" transform="rotate(-90 193.9 143.5)">INPUT-RISE or FALL</text>
<text x="113.5" y="154.2" transform="rotate(-90 113.5 154.2)">PWM</text>
</g>
<g font-size="1.8" fill="#999">
<text x="99.3" y="97.1">D007</text>
<text x="183.6" y="96.3">D008</text>
<text x="96.8" y="164.5">D009</text>
<text x="184.5" y="164.5">D010</text>
<text x="97.7" y="231.5">D022</text>
<text x="187" y="232.5">D024</text>
</g>
</svg>
